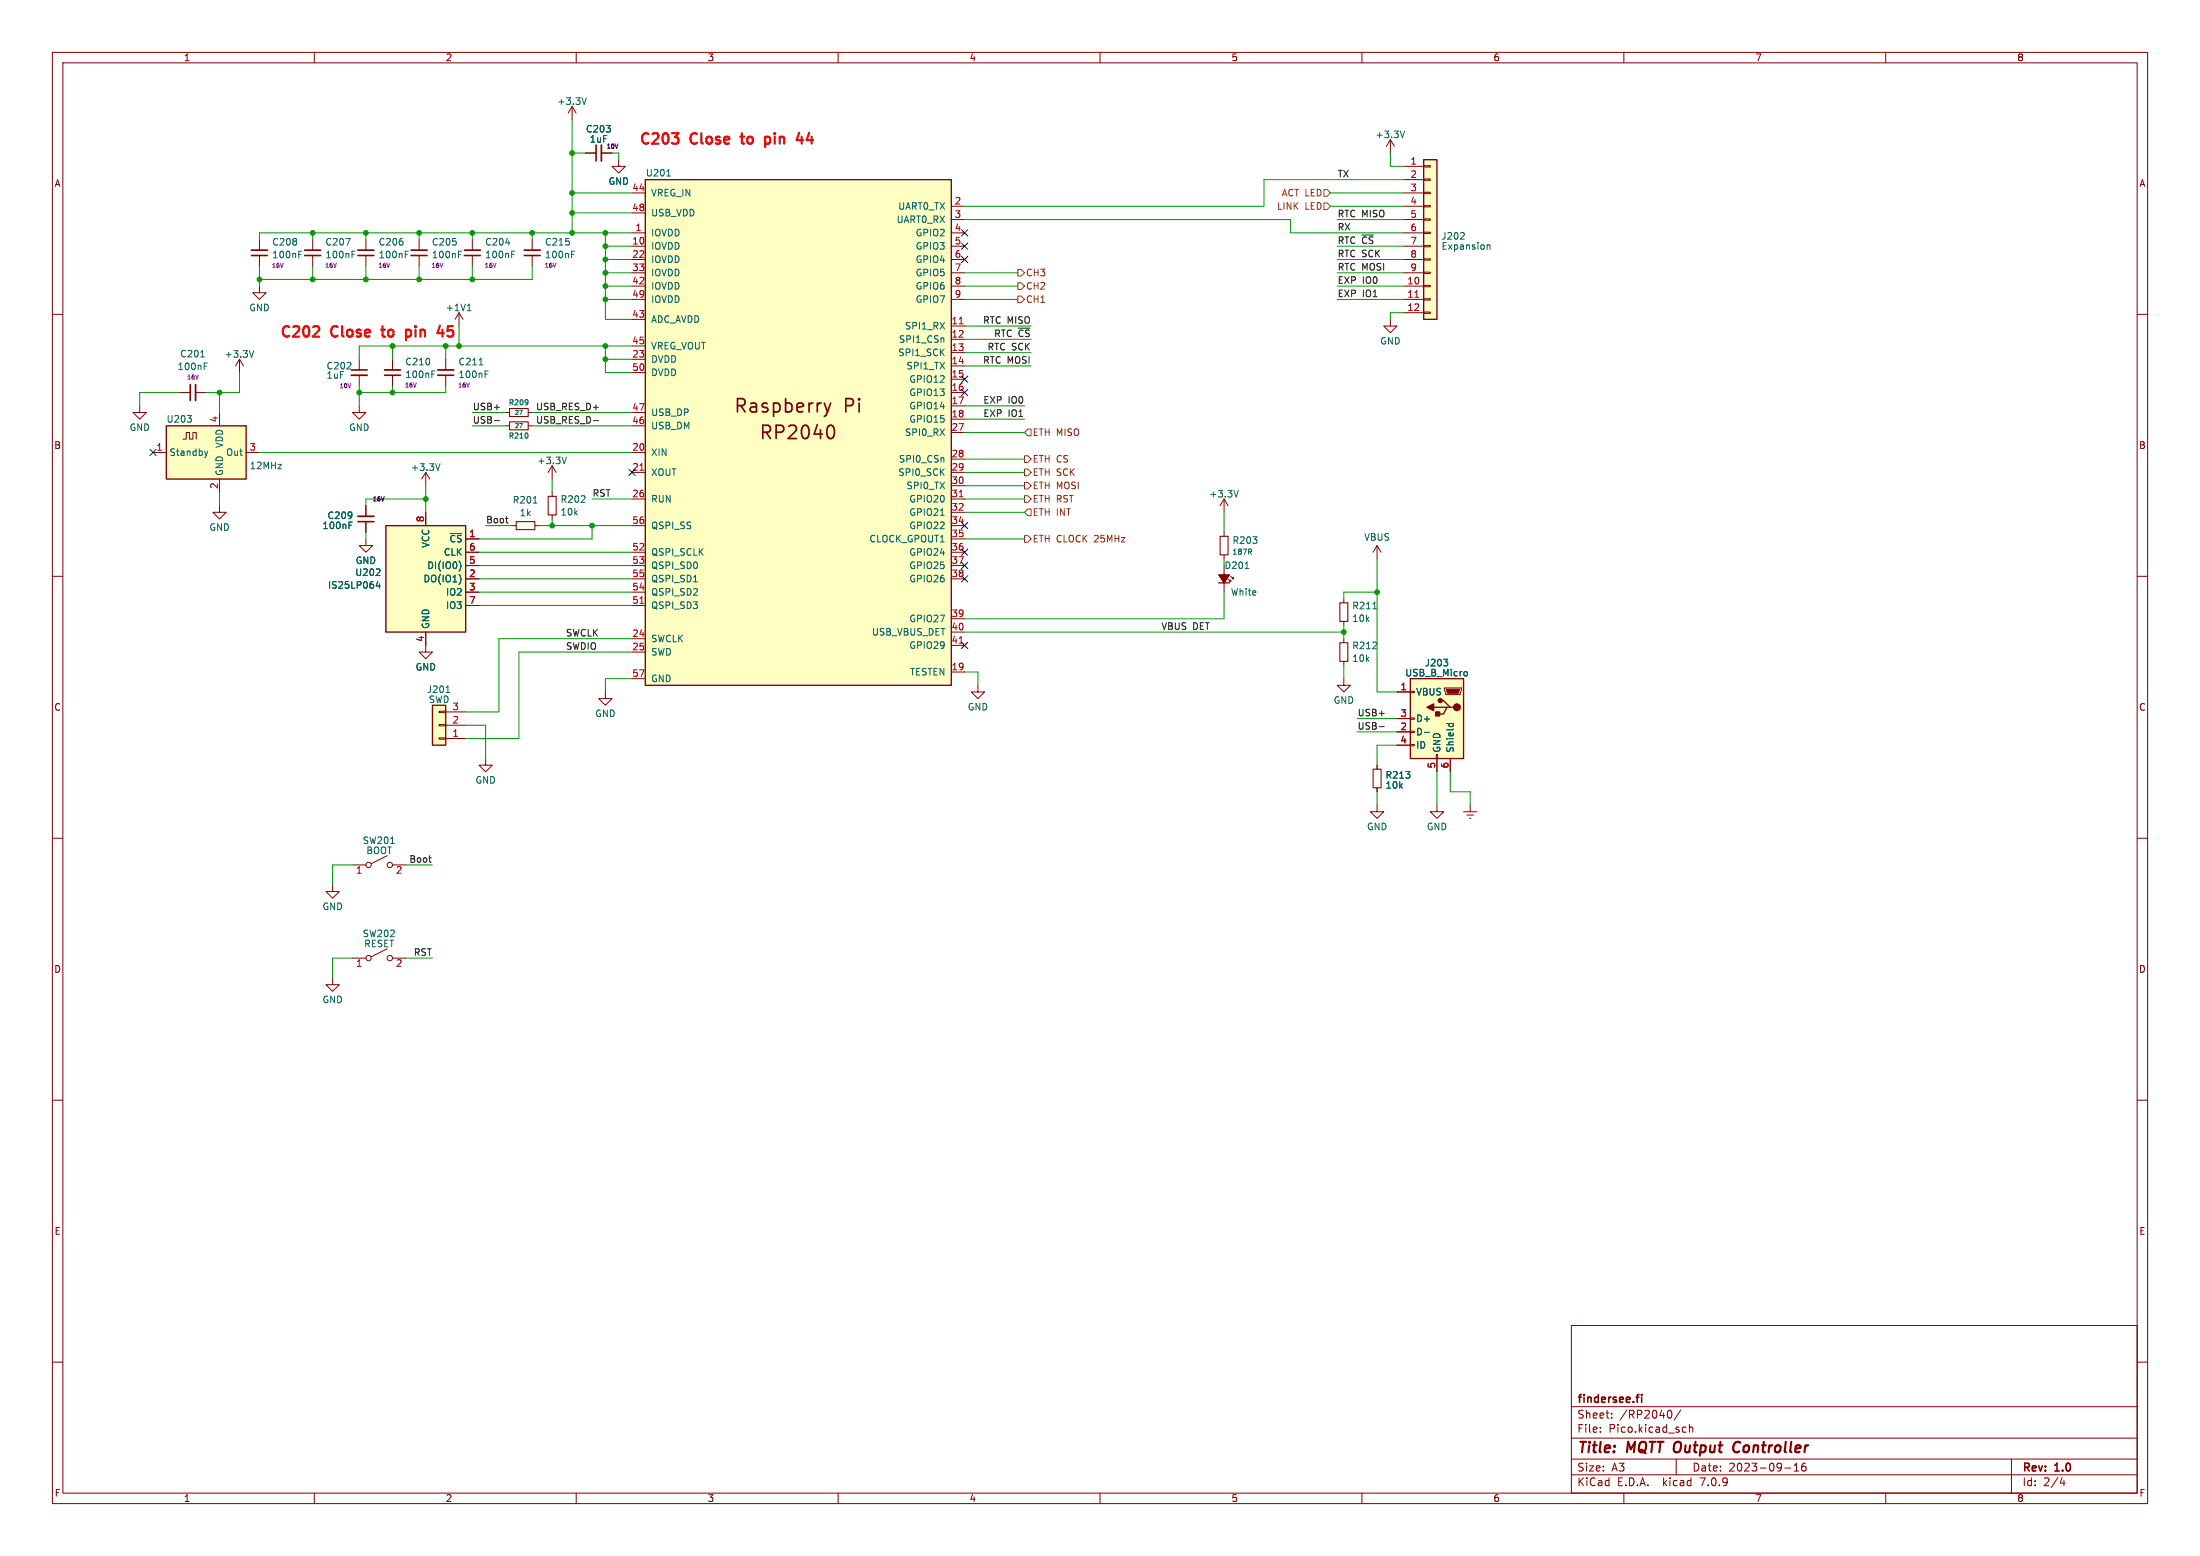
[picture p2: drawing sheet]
<svg xmlns="http://www.w3.org/2000/svg" width="420mm" height="297mm" viewBox="0 0 420 297" stroke-linecap="round" stroke-linejoin="round" font-family="sans-serif">
<g fill="none" stroke="#840000" stroke-width=".19">
<path d="M10 10h400v277h-400zM12 12h396v273h-396zM60 10v2M110 10v2M160 10v2M210 10v2M260 10v2M310 10v2M360 10v2M109.2 20.3l-.7 1.3M109.2 20.3v2.6M109.2 20.3l.8 1.3"/>
<path d="M111.8 29.2h2M114.8 29.2h2M118.1 30.5v1.3h1.3l-1.3 1.2-1.3-1.2h1.3M120.6 36.8h2.6M181.6 39.4h2.5M265.4 26.7l-.7 1.2M265.4 26.7v2.5M265.4 26.7l.8 1.2M268 39.4h3.8M268 36.8h3.8M268 31.8h3.8M268 34.3h3.8"/>
<path d="M271.8 39.2h1.2v.3h-1.2zM271.8 36.7h1.2v.3h-1.2zM271.8 34.2h1.2v.2h-1.2zM271.8 31.6h1.2v.3h-1.2zM10 60h2M49.5 54.6v1.3h1.3l-1.3 1.3-1.2-1.3h1.2M49.5 45.7v2.1M49.5 48.8v2M59.7 45.7v2.1M59.7 48.8v2M69.8 45.7v2.1M69.8 48.8v2"/>
<path d="M80 45.7v2.1M80 48.8v2M87.6 59.7l-.7 1.3M87.6 59.7v2.5M87.6 59.7l.8 1.3M90.2 45.7v2.1M90.2 48.8v2M101.6 45.7v2.1M101.6 48.8v2M120.6 44.5h2.6M120.6 47h2.6M120.6 49.5h2.6"/>
<path d="M120.6 52.1h2.6M120.6 54.6h2.6M120.6 40.6h2.6M120.6 57.2h2.6M181.6 44.5h2.5M181.6 47h2.5M181.6 49.5h2.5M181.6 41.9h2.5M181.6 52.1h2.5M181.6 54.6h2.5M181.6 57.2h2.5M268 44.5h3.8"/>
<path d="M268 47h3.8M268 49.5h3.8M268 41.9h3.8M268 52.1h3.8M268 54.6h3.8M268 57.2h3.8M268 59.7h3.8M271.8 59.6h1.2v.2h-1.2zM271.8 57h1.2v.3h-1.2zM271.8 54.5h1.2v.2h-1.2zM271.8 51.9h1.2v.3h-1.2zM271.8 49.4h1.2v.3h-1.2z"/>
<path d="M271.8 46.9h1.2v.2h-1.2zM271.8 44.3h1.2v.3h-1.2zM271.8 41.8h1.2v.2h-1.2zM408 60h2M26.7 77.5v1.2h1.2l-1.2 1.3-1.3-1.3h1.3M34.3 74.9h2M37.3 74.9h2.1M41.9 78.7v2.6M45.7 68.6l-.7 1.3M45.7 68.6v2.5M45.7 68.6l.8 1.3M68.6 77.5v1.2h1.2l-1.2 1.3-1.3-1.3h1.3"/>
<path d="M68.6 68.6v2M68.6 71.6v2.1M74.9 68.6v2M74.9 71.6v2.1M85.1 68.6v2M85.1 71.6v2.1M96.5 78.7h.8M100.8 78.7h.8M120.6 68.6h2.6M120.6 61h2.6M120.6 66h2.6M120.6 78.7h2.6"/>
<path d="M120.6 71.1h2.6M181.6 62.2h2.5M181.6 64.8h2.5M181.6 67.3h2.5M181.6 69.9h2.5M181.6 72.4h2.5M181.6 74.9h2.5M181.6 77.5h2.5M265.4 61v1.2h1.3l-1.3 1.3-1.2-1.3h1.2M29.2 86.4h2.5M34.9 83.8h.7v-1.2h.6v1.2h.6v-1.2h.7v1.2M41.9 96.5v1.3h1.3l-1.3 1.3-1.3-1.3h1.3"/>
<path d="M41.9 91.4v2.6M47 86.4h2.5M69.8 96.5v2.1M69.8 99.6v2M81.3 90.2v2.5M81.3 97.8v2.5M81.3 90.2l-.8 1.2M81.3 90.2l.7 1.2M96.5 81.3h.8M100.8 81.3h.8M105.4 88.9v2.5M105.4 94v.7"/>
<path d="M105.4 98.3v.8M105.4 88.9l-.8 1.3M105.4 88.9l.8 1.3M120.6 86.4h2.6M120.6 90.2h2.6M120.6 95.3h2.6M120.6 81.3h2.6M181.6 80h2.5M181.6 90.2h2.5M181.6 95.3h2.5M181.6 82.6h2.5M181.6 87.6h2.5"/>
<path d="M181.6 92.7h2.5M181.6 97.8h2.5M233.7 95.3v2.5M233.7 95.3l-.8 1.2M233.7 95.3l.7 1.2M10 110h2M69.8 102.9v1.2h1.3l-1.3 1.3-1.2-1.3h1.2M88.9 102.9h2.5M88.9 105.4h2.5M88.9 108h2.5M88.9 110.5h2.5M88.9 115.6h2.5"/>
<path d="M88.9 113h2.5M97.8 100.3h.8M102.1 100.3h.8M120.6 100.3h2.6M120.6 105.4h2.6M120.6 108h2.6M120.6 110.5h2.6M120.6 115.6h2.6M120.6 113h2.6M181.6 100.3h2.5M181.6 102.9h2.5M181.6 105.4h2.5"/>
<path d="M181.6 108h2.5M181.6 110.5h2.5M181.6 118.1h2.5M233.7 101.6v.8M233.7 105.9v.8M233.7 108v5M234.4 110.5l.5 .5v-.3v.3h-.2M234.9 110l.6 .5v-.3v.3h-.3M256.5 114.3v.8M256.5 118.6v.8M262.9 104.1l-.8 1.3M262.9 104.1v2.6"/>
<path d="M262.9 104.1l.8 1.3M408 110h2M81.3 120.7v3.8h1.2l-1.2 1.2-1.3-1.2h1.3M83.8 135.8h1.3v.2h-1.3zM83.8 138.3h1.3v.3h-1.3zM85.1 138.4h3.8M85.1 135.9h3.8M115.6 132.1v1.3h1.2l-1.2 1.2-1.3-1.2h1.3M120.6 121.9h2.6M120.6 124.5h2.6M120.6 129.5h2.6M181.6 128.3h2.5"/>
<path d="M181.6 120.7h2.5M181.6 123.2h2.5M186.7 130.8v1.3h1.3l-1.3 1.3-1.3-1.3h1.3M256.5 129.5v1.3h1.3l-1.3 1.3-1.2-1.3h1.2M256.5 121.9v.8M256.5 126.2v.8M266.7 132.1h2.5M266.7 139.7h2.5M266.7 137.2h2.5M269.2 139.6h.8v.2h-.8zM269.2 137h.8v.3h-.8zM269.2 132h.8v.2h-.8z"/>
<path d="M275.7 131.3h3.3v.3l-.2 1h-2.8zM10 160h2M83.8 140.8h1.3v.3h-1.3zM85.1 141h3.8M92.7 144.8v1.3h1.3l-1.3 1.2-1.3-1.2h1.3M262.9 153.7v1.2h1.3l-1.3 1.3-1.3-1.3h1.3M262.9 146.1v.7M262.9 150.4v.7M266.7 142.2h2.5M269.2 142.1h.8v.3h-.8zM274.2 144h.2v.8h-.2zM274.3 153.7v1.2h1.3l-1.3 1.3-1.3-1.3h1.3"/>
<path d="M274.3 144.8v2.5M276.9 144.8v2.5M279.4 154.9h2.5M280 155.6h1.3M280.5 156.2h.3M280.7 153.7v1.2M408 160h2M63.5 168.9v1.3h1.3l-1.3 1.3-1.3-1.3h1.3M67.3 165.1h2.5M73.9 163.3l-3 1.5M74.9 165.1h2.6M63.5 186.7v1.3h1.3l-1.3 1.2-1.3-1.2h1.3"/>
<path d="M67.3 182.9h2.5M73.9 181.1l-3 1.5M74.9 182.9h2.6M10 210h2M408 210h2M10 260h2M300 253h108v32h-108zM408 260h2M300 278.5h108M300 274.5h108M300 268.5h108M305.5 273.2v.2"/>
<path d="M305.5 272.5v.1M307.7 270.5v.2M307.7 269.8v.1M318.7 269.2a.8 .8 0 0 1 .5 .7 .8 .8 0 0 1-.5 .8M320 278.5v3M320.9 269.1l-1.3 1.9M321.4 272.4l.5 .1M321.9 273.3l-.5 .1M322.5 272.5l.2-.1 .4 .1 .1 .9M322.5 271.9v1.5M342.5 279.7l.4-.4v1.5M344.7 279.3a.59 .59 0 0 0-.8 .6v.6l.2 .2 .4 .1 .2-.2 .1-.5-.1-.2h-.5l-.3 .2"/>
<path d="M384 278.5v6.5M60 285v2M110 285v2M160 285v2M210 285v2M260 285v2M300 281.5h108M310 285v2M340.7 280.2h1.2M342.5 280.8h.9M360 285v2M393.7 282l-.4 1.1h.9"/>
<path d="M394 282.6v1"/>
<circle cx="70.4" cy="165.1" r=".51"/>
<circle cx="74.4" cy="165.1" r=".51"/>
<circle cx="70.4" cy="182.9" r=".51"/>
<circle cx="74.4" cy="182.9" r=".51"/>
</g>
<path d="M331.9 275.2a1.07 1.07 0 0 0-1 .8 1.07 1.07 0 0 0 .5 1.2l.5-.1" fill="none" stroke="#840000" stroke-width=".4"/>
<g fill="none" stroke="#840000" stroke-width=".3">
<path d="M113.8 27.7v3M48 48.8h3.1M58.2 48.8h3M68.3 48.8h3.1M78.5 48.8h3M88.6 48.8h3.1M100.1 48.8h3M36.3 73.4v3.1M67.1 70.6h3M73.4 71.6h3.1M83.6 71.6h3M68.3 99.6h3.1"/>
<path d="M312.3 266.7h.6M312.9 266.2l-.3 .1M313.4 266.2v.1M313.4 266.7v1"/>
</g>
<path d="M123.2 34.3h58.4v96.5h-58.4zM271.8 30.5h2.5v30.5h-2.5zM31.7 81.3h15.3v10.1h-15.3zM73.7 100.3h15.2v20.4h-15.2zM232.7 111.3h2M82.5 134.6h2.6v7.6h-2.6zM269.2 129.5h10.2v15.3h-10.2zM273.7 135h2.5M275 133.7h.6l1.3 1.3h.6M276.9 135h-.7l-.6 1.3h-1.3" fill="none" stroke="#840000" stroke-width=".25"/>
<g fill="#840000" stroke="#840000" stroke-width=".25">
<path d="M232.7 109.7h2l-1 1.6z"/>
<path d="M272.4 135l1.3-.6v1.2z"/>
<path d="M274.1 135.9h.7v.8h-.7z"/>
<circle cx="278.1" cy="135" r=".63"/>
<circle cx="275" cy="133.7" r=".38"/>
</g>
<g fill="none" stroke="#006464" stroke-width=".19">
<path d="M111.9 18.7l-.4 1.2M127.3 33.6h.7M268.2 25l-.5 1.3M57 48.5h.5M57 47.9h.6M66 45.5h.8l-.5 1.3M67.2 48.5h.4M67.2 47.9h.6M77.4 48.5h.4M77.4 47.9h.6M87.5 48.5h.4M87.5 47.9h.6"/>
<path d="M89.2 59.3h.7M89.3 58.3l.3-.3v1.3M96.5 46.4h.8M97.7 48.5h.4M97.7 47.9h.6M109.1 48.5h.4M109.1 47.9h.6M279.4 44.4l.1 .2v.3l-.7 .8h.7M283.9 46.7v.9M283.9 46.9l.2-.2 .3 .1v.8M35.7 79.3h.8l-.4 .5M36.5 79.9v.6"/>
<path d="M38.3 68.1h.7M39 69.9h.4M39 69.3h.6M48.4 66.9l-.4 1.3M82.4 71.4h.5M82.4 70.8h.6M91.5 69.6h.7M92.6 71.4h.4M92.6 70.8h.6M100.8 76.4v.7M100.8 76.7v.1M39.1 86.1l.3 .8"/>
<path d="M39.4 86.9l-.1 .3M39.7 86.1l-.3 .8M66.6 99.6h.6M84 88.5l-.4 1.3M100.8 82.8v.6M101.8 96h.7M108.1 87.2l-.4 1.3M179.5 98.4h.8M236.4 93.6l-.4 1.3M66.6 100.2h.5M71.8 109.9h.7M72.1 111l-.3 .9h.8"/>
<path d="M72.4 111.4v.9M72.5 108.7v.4M87.7 107.1a1.49 1.49 0 0 1 0 1.9M87.9 110.2v.8M132.4 111.1h.7M237.7 108.5h.7M238.6 105.3l.3 .5M238.9 104.9v.3M262.1 116.2h.7M85.2 132.2h.7M271.9 139.8h1M275.6 125.8h.8l-.4 .5"/>
<path d="M276.2 138.1h1.2M276.3 126.4l.1 .2-.1 .4M276.7 138.1l-.1 .4M277.4 138.1v.4M279.7 128.2h.3l.1 .2v.5l-.4 .1M74.6 161h.7"/>
</g>
<g fill="#ffffc2" stroke="#ffffc2" stroke-width=".19">
<path d="M269.2 129.5h10.2v15.3h-10.2z"/>
<path d="M123.2 34.3h58.4v96.5h-58.4z"/>
<path d="M73.7 100.3h15.2v20.4h-15.2z"/>
<path d="M82.5 134.6h2.6v7.6h-2.6z"/>
<path d="M271.8 30.5h2.5v30.5h-2.5z"/>
<path d="M31.7 81.3h15.3v10.1h-15.3z"/>
</g>
<path d="M276.1 131.6h2.5l-.2 .7h-2z" fill="#840000" stroke="#840000" stroke-width=".19"/>
<path d="M114.8 27.7v3M48 47.8h3.1M58.2 47.8h3M68.3 47.8h3.1M78.5 47.8h3M88.6 47.8h3.1M100.1 47.8h3M37.3 73.4v3.1M67.1 71.6h3M73.4 70.6h3.1M83.6 70.6h3M68.3 98.6h3.1" fill="none" stroke="#840000" stroke-width=".33"/>
<path d="M97.3 78h3.5v1.5h-3.5zM97.3 80.5h3.5v1.5h-3.5zM98.6 99.6h3.5v1.5h-3.5zM104.6 94.7h1.6v3.6h-1.6zM232.9 102.4h1.5v3.5h-1.5zM255.8 115.1h1.5v3.5h-1.5zM255.8 122.7h1.5v3.5h-1.5zM262.1 146.8h1.6v3.6h-1.6z" fill="none" stroke="#840000" stroke-width=".2"/>
<path d="M157.4 76.9l.6 1.7M158 78.6l-.3 .6-.3 .3M158.6 76.9l-.6 1.7M158.4 81.2a.65 .65 0 0 1 .8 .5 1.49 1.49 0 0 1-.5 2h-.3" fill="none" stroke="#840000" stroke-width=".32"/>
<path d="M270.1 56.7h.7M183.1 61.8h.7M122.2 89.8h.7M183.1 94.8h.7M122.2 115.2h.7M183.1 122.8h.7" fill="none" stroke="#a90000" stroke-width=".19"/>
<path d="M252.7 38.7h.7l.6 .7-.6 .6h-.7zM252.7 36.2h.7l.6 .6-.6 .7h-.7zM194.3 56.5h.6l.7 .7-.7 .6h-.6zM194.3 54h.6l.7 .6-.7 .6h-.6zM194.3 51.4h.6l.7 .7-.7 .6h-.6zM195.6 92.1h.6l.6 .6-.6 .6h-.6zM195.6 97.8l.6-.6h.6v1.2h-.6zM195.6 94.6h.6l.6 .7-.6 .6h-.6zM195.6 87h.6l.6 .6-.6 .7h-.6zM195.6 89.5h.6l.6 .7-.6 .6h-.6zM195.6 82.6l.6-.7h.6v1.3h-.6zM195.6 102.2h.6l.6 .7-.6 .6h-.6z" fill="none" stroke="#725600" stroke-width=".19"/>
<path d="M94.4 80.3h1M96.5 99h.5M96.9 99.8h.1M113.3 80.3h.9M263.3 138.7h1M81.8 163.7h.5M82.2 164.6h.1" fill="none" stroke="#0f0f0f" stroke-width=".19"/>
<g fill="none" stroke="#f00" stroke-width=".4">
<path d="M128.3 25.4h1.2l-.7 .8M129.4 26.4v.8M141.3 26.1h.8M146.1 26.2l.6-.1 .3 .4M146.1 26.1v2M147 27l-.3 .4-.6-.1M152.1 26.8h1.2M153 26.1v1.3M59.7 64.3h1.2M60.8 62.4v.7M72.7 62.9h.8M77.5 63l.6-.1 .4 .4"/>
<path d="M77.5 62.9v2M78.5 63.9l-.4 .4-.6-.1M83.5 63.6h1.2M84.5 62.9v1.4"/>
</g>
<g fill="none" stroke="#009600" stroke-width=".19">
<path d="M109.2 22.9v21.6M109.2 29.2h2.6M109.2 36.8h11.4M116.8 29.2h1.3v1.3M254 36.8h14M254 39.4h14M265.4 29.2v2.6h2.6M268 34.3h-26.7v5.1h-57.2M49.5 50.8v3.8M59.7 44.5v1.2M59.7 50.8v2.5M69.8 44.5v1.2"/>
<path d="M69.8 50.8v2.5M80 44.5v1.2M80 50.8v2.5M90.2 44.5v1.2M90.2 50.8v2.5M101.6 50.8v2.5h-52.1M101.6 44.5v1.2M109.2 40.6h11.4M115.6 44.5v16.5h5M115.6 57.2h5M115.6 54.6h5M115.6 52.1h5"/>
<path d="M115.6 47h5M115.6 49.5h5M120.6 44.5h-71.1v1.2M184.1 57.2h10.2M184.1 54.6h10.2M184.1 41.9h62.3v2.6h21.6M184.1 52.1h10.2M255.3 57.2h12.7M255.3 54.6h12.7M255.3 52.1h12.7M255.3 41.9h12.7M255.3 47h12.7"/>
<path d="M255.3 49.5h12.7M268 59.7h-2.6v1.3M34.3 74.9h-7.6v2.6M41.9 74.9v3.8M45.7 71.1v3.8h-6.3M68.6 73.7v3.8M74.9 66v2.6M74.9 73.7v1.2M85.1 73.7v1.2h-16.5M85.1 66v2.6M87.6 62.2v3.8M90.2 78.7h6.3"/>
<path d="M101.6 78.7h19M115.6 66v5.1h5M115.6 68.6h5M120.6 66h-52v2.6M184.1 64.8h12.7M184.1 62.2h12.7M184.1 77.5h11.5M184.1 69.9h12.7M184.1 67.3h12.7M41.9 94v2.5M49.5 86.4h71.1M81.3 95.3h-11.5v1.2"/>
<path d="M81.3 92.7v5.1M90.2 81.3h6.3M101.6 81.3h19M105.4 91.4v2.6M105.4 99.1v1.2M113 95.3h7.6M184.1 95.3h11.5M184.1 97.8h11.5M184.1 80h11.5M184.1 87.6h11.5M184.1 92.7h11.5M184.1 82.6h11.5"/>
<path d="M184.1 90.2h11.5M233.7 97.8v3.8M69.8 101.6v1.3M91.4 113h29.2M91.4 115.6h29.2M91.4 105.4h29.2M91.4 110.5h29.2M91.4 108h29.2M92.7 100.3h5.1M102.9 100.3h17.7M113 100.3v2.6h-21.6M184.1 102.9h11.5"/>
<path d="M233.7 106.7v1.3M233.7 113v5.1h-49.6M256.5 119.4v2.5M262.9 113h-6.4v1.3M262.9 106.7v25.4h3.8M88.9 138.4h3.8v6.4M120.6 129.5h-5v2.6M120.6 124.5h-21.5v16.5h-10.2M120.6 121.9h-25.4v14h-6.3M184.1 128.3h2.6v2.5M184.1 120.7h72.4M256.5 127v2.5"/>
<path d="M259.1 139.7h7.6M259.1 137.2h7.6M262.9 151.1v2.6M266.7 142.2h-3.8v3.9M274.3 147.3v6.4M276.9 147.3v3.8h3.8v2.6M67.3 165.1h-3.8v3.8M77.5 165.1h5M67.3 182.9h-3.8v3.8M77.5 182.9h5"/>
</g>
<g fill="none" stroke="#000084" stroke-width=".19">
<path d="M183.5 46.4l1.3 1.2M183.5 43.8l1.3 1.3M183.5 48.9l1.3 1.2M184.8 46.4l-1.3 1.2M184.8 43.8l-1.3 1.3M184.8 48.9l-1.3 1.2M183.5 71.8l1.3 1.2M183.5 74.3l1.3 1.2M184.8 71.8l-1.3 1.2M184.8 74.3l-1.3 1.2M28.6 85.8l1.2 1.2M29.8 85.8l-1.2 1.2"/>
<path d="M120 89.6l1.3 1.2M121.3 89.6l-1.3 1.2M183.5 99.7l1.3 1.2M184.8 99.7l-1.3 1.2M183.5 104.8l1.3 1.2M183.5 107.3l1.3 1.3M183.5 109.9l1.3 1.2M184.8 104.8l-1.3 1.2M184.8 107.3l-1.3 1.3M184.8 109.9l-1.3 1.2M183.5 122.6l1.3 1.2M184.8 122.6l-1.3 1.2"/>
</g>
<g fill="#009600" stroke="#009600" stroke-width=".19">
<circle cx="74.9" cy="74.9" r=".46"/>
<circle cx="74.9" cy="66" r=".46"/>
<circle cx="69.8" cy="53.3" r=".46"/>
<circle cx="80" cy="44.5" r=".46"/>
<circle cx="90.2" cy="44.5" r=".46"/>
<circle cx="69.8" cy="44.5" r=".46"/>
<circle cx="115.6" cy="66" r=".46"/>
<circle cx="115.6" cy="68.6" r=".46"/>
<circle cx="115.6" cy="54.6" r=".46"/>
<circle cx="115.6" cy="57.2" r=".46"/>
<circle cx="105.4" cy="100.3" r=".46"/>
<circle cx="49.5" cy="53.3" r=".46"/>
<circle cx="68.6" cy="74.9" r=".46"/>
<circle cx="59.7" cy="53.3" r=".46"/>
<circle cx="59.7" cy="44.5" r=".46"/>
<circle cx="41.9" cy="74.9" r=".46"/>
<circle cx="90.2" cy="53.3" r=".46"/>
<circle cx="87.6" cy="66" r=".46"/>
<circle cx="80" cy="53.3" r=".46"/>
<circle cx="85.1" cy="66" r=".46"/>
<circle cx="81.3" cy="95.3" r=".46"/>
<circle cx="101.6" cy="44.5" r=".46"/>
<circle cx="109.2" cy="44.5" r=".46"/>
<circle cx="109.2" cy="40.6" r=".46"/>
<circle cx="115.6" cy="47" r=".46"/>
<circle cx="115.6" cy="44.5" r=".46"/>
<circle cx="115.6" cy="52.1" r=".46"/>
<circle cx="115.6" cy="49.5" r=".46"/>
<circle cx="109.2" cy="36.8" r=".46"/>
<circle cx="109.2" cy="29.2" r=".46"/>
<circle cx="113" cy="100.3" r=".46"/>
<circle cx="256.5" cy="120.7" r=".46"/>
<circle cx="262.9" cy="113" r=".46"/>
</g>
<g font-size="3.5" fill="#840000">
<text x="140" y="79.2">Raspberry</text>
<text x="161.1" y="79.2">Pi</text>
<text x="144.8" y="84.3">RP2040</text>
</g>
<g font-size="2.8" fill="#f00">
<text x="121.9" y="27.7">C203</text>
<text x="132" y="27.7">Close</text>
<text x="142.5" y="27.7">to</text>
<text x="147.7" y="27.7">pin</text>
<text x="154.6" y="27.7">44</text>
<text x="53.3" y="64.5">C202</text>
<text x="63.4" y="64.5">Close</text>
<text x="73.9" y="64.5">to</text>
<text x="79.2" y="64.5">pin</text>
<text x="86.1" y="64.5">45</text>
</g>
<g font-size="2.8" fill="#840000">
<text x="301" y="277.9">Title:</text>
<text x="310.6" y="277.9">MQTT Output</text>
<text x="332.5" y="277.9">Controller</text>
</g>
<g font-size="2.1" fill="#840000">
<text x="301" y="268.2">findersee.fi</text>
<text x="301" y="273.7">File:</text>
<text x="301" y="271">Sheet:</text>
<text x="307.1" y="273.7">Pico.kicad_sch</text>
<text x="309.2" y="271">/RP2040/</text>
<text x="301" y="281.1">Size:</text>
<text x="307.6" y="281.1">A3</text>
<text x="323" y="281.1">Date:</text>
<text x="330" y="281.1">2023-09-16</text>
<text x="386" y="281.3">Rev:</text>
<text x="392.4" y="281.3">1.0</text>
<text x="301" y="283.9">KiCad</text>
<text x="308.7" y="283.9">E.D.A.</text>
<text x="317.6" y="283.9">kicad</text>
<text x="324.8" y="283.9">7.0.9</text>
<text x="386" y="283.9">Id:</text>
<text x="390.1" y="283.9">2/4</text>
</g>
<g font-size="1.8" fill="#840000">
<text x="35" y="11.9">1</text>
<text x="85" y="11.9">2</text>
<text x="135" y="11.9">3</text>
<text x="185" y="11.9">4</text>
<text x="235" y="11.9">5</text>
<text x="285" y="11.9">6</text>
<text x="335" y="11.9">7</text>
<text x="385" y="11.9">8</text>
<text x="10.3" y="35.9">A</text>
<text x="408.3" y="35.9">A</text>
<text x="10.3" y="85.9">B</text>
<text x="408.2" y="85.9">B</text>
<text x="10.3" y="135.9">C</text>
<text x="408.2" y="135.9">C</text>
<text x="10.3" y="185.9">D</text>
<text x="408.2" y="185.9">D</text>
<text x="10.3" y="235.9">E</text>
<text x="408.3" y="235.9">E</text>
<text x="10.3" y="285.9">F</text>
<text x="35" y="286.9">1</text>
<text x="85" y="286.9">2</text>
<text x="135" y="286.9">3</text>
<text x="185" y="286.9">4</text>
<text x="235" y="286.9">5</text>
<text x="285" y="286.9">6</text>
<text x="335" y="286.9">7</text>
<text x="385" y="286.9">8</text>
<text x="408.3" y="285.9">F</text>
</g>
<g font-size="1.8" fill="#006464">
<text x="106.3" y="20.2">+3.3V</text>
<text x="111.8" y="25.5">C203</text>
<text x="112.5" y="27.4">1uF</text>
<text x="262.5" y="26.6">+3.3V</text>
<text x="116.1" y="35.5">GND</text>
<text x="123.2" y="33.9">U201</text>
<text x="124.2" y="37.7">VREG_IN</text>
<text x="124.2" y="41.5">USB_VDD</text>
<text x="171.4" y="40.2">UART0_TX</text>
<text x="51.9" y="47.1">C208</text>
<text x="62" y="47.1">C207</text>
<text x="72.2" y="47.1">C206</text>
<text x="82.3" y="47.1">C205</text>
<text x="92.5" y="47.1">C204</text>
<text x="103.9" y="47.1">C215</text>
<text x="124.2" y="45.3">IOVDD</text>
<text x="124.2" y="47.9">IOVDD</text>
<text x="171.1" y="42.8">UART0_RX</text>
<text x="174.7" y="45.3">GPIO2</text>
<text x="174.7" y="47.9">GPIO3</text>
<text x="275.1" y="45.9">J202</text>
<text x="275.1" y="47.9">Expansion</text>
<text x="51.9" y="49.5">100nF</text>
<text x="62" y="49.5">100nF</text>
<text x="72.2" y="49.5">100nF</text>
<text x="82.3" y="49.5">100nF</text>
<text x="92.5" y="49.5">100nF</text>
<text x="103.9" y="49.5">100nF</text>
<text x="124.2" y="50.4">IOVDD</text>
<text x="124.2" y="52.9">IOVDD</text>
<text x="174.7" y="50.4">GPIO4</text>
<text x="174.7" y="52.9">GPIO5</text>
<text x="47.5" y="59.6">GND</text>
<text x="85" y="59.6">+1V1</text>
<text x="124.2" y="55.5">IOVDD</text>
<text x="124.2" y="58">IOVDD</text>
<text x="174.7" y="55.5">GPIO6</text>
<text x="174.7" y="58">GPIO7</text>
<text x="124.2" y="61.8">ADC_AVDD</text>
<text x="171.5" y="65.6">SPI1_CSn</text>
<text x="172.6" y="63.1">SPI1_RX</text>
<text x="263.4" y="66">GND</text>
<text x="33.8" y="70.8">100nF</text>
<text x="34.3" y="68.4">C201</text>
<text x="42.8" y="68.5">+3.3V</text>
<text x="62.2" y="70.7">C202</text>
<text x="77.3" y="69.9">C210</text>
<text x="87.4" y="69.9">C211</text>
<text x="124.2" y="69.4">DVDD</text>
<text x="124.2" y="66.9">VREG_VOUT</text>
<text x="124.2" y="72">DVDD</text>
<text x="171.4" y="68.2">SPI1_SCK</text>
<text x="173" y="70.7">SPI1_TX</text>
<text x="62.2" y="72.5">1uF</text>
<text x="77.3" y="72.4">100nF</text>
<text x="87.4" y="72.4">100nF</text>
<text x="173.5" y="73.3">GPIO12</text>
<text x="173.5" y="75.8">GPIO13</text>
<text x="24.6" y="82.5">GND</text>
<text x="31.7" y="80.9">U203</text>
<text x="66.5" y="82.5">GND</text>
<text x="124.2" y="82.1">USB_DM</text>
<text x="124.2" y="79.6">USB_DP</text>
<text x="172.6" y="83.4">SPI0_RX</text>
<text x="173.5" y="78.3">GPIO14</text>
<text x="173.5" y="80.9">GPIO15</text>
<text x="32.3" y="87.2">Standby</text>
<text x="42.8" y="85.6" transform="rotate(-90 42.8 85.6)">VDD</text>
<text x="43.1" y="87.2">Out</text>
<text x="47.6" y="89.8">12MHz</text>
<text x="102.5" y="88.8">+3.3V</text>
<text x="124.2" y="87.2">XIN</text>
<text x="171.5" y="88.5">SPI0_CSn</text>
<text x="42.8" y="90.9" transform="rotate(-90 42.8 90.9)">GND</text>
<text x="78.3" y="90.1">+3.3V</text>
<text x="124.2" y="91">XOUT</text>
<text x="171.4" y="91">SPI0_SCK</text>
<text x="173" y="93.6">SPI0_TX</text>
<text x="230.7" y="95.2">+3.3V</text>
<text x="39.9" y="101.5">GND</text>
<text x="61.4" y="101.2">100nF</text>
<text x="62.4" y="99.3">C209</text>
<text x="97.8" y="96.3">R201</text>
<text x="99.1" y="98.7">1k</text>
<text x="106.9" y="96.2">R202</text>
<text x="106.9" y="98.6">10k</text>
<text x="124.2" y="96.1">RUN</text>
<text x="124.2" y="101.2">QSPI_SS</text>
<text x="173.5" y="96.1">GPIO20</text>
<text x="173.5" y="98.7">GPIO21</text>
<text x="173.5" y="101.2">GPIO22</text>
<text x="67.8" y="107.9">GND</text>
<text x="82.1" y="104.7" transform="rotate(-90 82.1 104.7)">VCC</text>
<text x="84.6" y="106.3">CLK</text>
<text x="85.7" y="103.7">~{CS}</text>
<text x="124.2" y="106.3">QSPI_SCLK</text>
<text x="165.9" y="103.7">CLOCK_GPOUT1</text>
<text x="173.5" y="106.3">GPIO24</text>
<text x="235.2" y="104">R203</text>
<text x="260.3" y="103.4">VBUS</text>
<text x="62.5" y="112.6">IS25LP064</text>
<text x="67.7" y="110.1">U202</text>
<text x="80.8" y="111.4">DO(IO1)</text>
<text x="81.5" y="108.8">DI(IO0)</text>
<text x="85" y="113.9">IO2</text>
<text x="124.2" y="108.8">QSPI_SD0</text>
<text x="124.2" y="113.9">QSPI_SD2</text>
<text x="124.2" y="111.4">QSPI_SD1</text>
<text x="173.5" y="108.8">GPIO25</text>
<text x="173.5" y="111.4">GPIO26</text>
<text x="233.7" y="108.8">D201</text>
<text x="234.9" y="113.9">White</text>
<text x="85" y="116.4">IO3</text>
<text x="124.2" y="116.4">QSPI_SD3</text>
<text x="173.5" y="119">GPIO27</text>
<text x="258" y="116.5">R211</text>
<text x="258" y="118.9">10k</text>
<text x="82.1" y="120.1" transform="rotate(-90 82.1 120.1)">GND</text>
<text x="124.2" y="122.8">SWCLK</text>
<text x="124.2" y="125.3">SWD</text>
<text x="166.4" y="121.5">USB_VBUS_DET</text>
<text x="173.5" y="124.1">GPIO29</text>
<text x="258" y="124.1">R212</text>
<text x="79.2" y="128.2">GND</text>
<text x="124.2" y="130.4">GND</text>
<text x="173.6" y="129.1">TESTEN</text>
<text x="258" y="126.5">10k</text>
<text x="268.2" y="129.3">USB_B_Micro</text>
<text x="271.9" y="127.4">J203</text>
<text x="81.4" y="132.5">J201</text>
<text x="81.8" y="134.4">SWD</text>
<text x="113.5" y="137.1">GND</text>
<text x="184.7" y="135.8">GND</text>
<text x="254.5" y="134.5">GND</text>
<text x="270.3" y="132.9">VBUS</text>
<text x="270.3" y="140.6">D-</text>
<text x="270.3" y="138">D+</text>
<text x="270.3" y="143.1">ID</text>
<text x="275.2" y="143.8" transform="rotate(-90 275.2 143.8)">GND</text>
<text x="277.7" y="143.8" transform="rotate(-90 277.7 143.8)">Shield</text>
<text x="90.7" y="149.8">GND</text>
<text x="264.4" y="148.8">R213</text>
<text x="264.4" y="150.7">10k</text>
<text x="69.1" y="161.3">SW201</text>
<text x="260.9" y="158.7">GND</text>
<text x="272.3" y="158.7">GND</text>
<text x="69.8" y="163.2">BOOT</text>
<text x="61.5" y="173.9">GND</text>
<text x="69.1" y="179.1">SW202</text>
<text x="69.4" y="181">RESET</text>
<text x="61.5" y="191.7">GND</text>
</g>
<g font-size="1.8" fill="#0f0f0f">
<text x="255.3" y="33.9">TX</text>
<text x="255.3" y="41.6">RTC MISO</text>
<text x="255.3" y="44.1">RX</text>
<text x="255.3" y="46.6">RTC ~{CS}</text>
<text x="255.3" y="51.7">RTC MOSI</text>
<text x="255.3" y="49.2">RTC SCK</text>
<text x="255.3" y="56.8">EXP</text>
<text x="255.3" y="54.3">EXP</text>
<text x="260.1" y="56.8">IO1</text>
<text x="260.1" y="54.3">IO0</text>
<text x="187.6" y="61.9">RTC MISO</text>
<text x="189.7" y="64.4">RTC ~{CS}</text>
<text x="187.6" y="69.5">RTC MOSI</text>
<text x="188.4" y="67">RTC SCK</text>
<text x="187.6" y="77.1">EXP</text>
<text x="192.4" y="77.1">IO0</text>
<text x="90.2" y="80.9">USB-</text>
<text x="90.2" y="78.4">USB+</text>
<text x="102.2" y="78.4">USB_RES_D+</text>
<text x="102.2" y="80.9">USB_RES_D-</text>
<text x="187.6" y="79.7">EXP</text>
<text x="192.4" y="79.7">IO1</text>
<text x="113" y="94.9">RST</text>
<text x="92.7" y="100">Boot</text>
<text x="107.9" y="124.1">SWDIO</text>
<text x="107.9" y="121.6">SWCLK</text>
<text x="221.6" y="120.3">VBUS</text>
<text x="227.7" y="120.3">DET</text>
<text x="259.1" y="136.8">USB+</text>
<text x="259.1" y="139.4">USB-</text>
<text x="78.1" y="164.8">Boot</text>
<text x="78.9" y="182.5">RST</text>
</g>
<g font-size="1.8" fill="#a90000">
<text x="269.2" y="31.5">1</text>
<text x="269.2" y="34">2</text>
<text x="120.6" y="36.6">44</text>
<text x="120.6" y="40.4">48</text>
<text x="182.2" y="39.1">2</text>
<text x="182.2" y="41.7">3</text>
<text x="269.2" y="36.6">3</text>
<text x="269.2" y="39.1">4</text>
<text x="269.2" y="41.7">5</text>
<text x="120.6" y="46.7">10</text>
<text x="121.2" y="44.2">1</text>
<text x="182.2" y="44.2">4</text>
<text x="182.2" y="46.7">5</text>
<text x="269.2" y="44.2">6</text>
<text x="269.2" y="46.7">7</text>
<text x="120.6" y="49.3">22</text>
<text x="120.6" y="51.8">33</text>
<text x="182.2" y="49.3">6</text>
<text x="182.2" y="51.8">7</text>
<text x="269.2" y="49.3">8</text>
<text x="269.2" y="51.8">9</text>
<text x="120.6" y="54.4">42</text>
<text x="120.6" y="56.9">49</text>
<text x="182.2" y="54.4">8</text>
<text x="182.2" y="56.9">9</text>
<text x="268.6" y="54.4">10</text>
<text x="268.6" y="56.9">11</text>
<text x="268.6" y="59.4">12</text>
<text x="120.6" y="60.7">43</text>
<text x="120.6" y="65.8">45</text>
<text x="181.6" y="62">11</text>
<text x="181.6" y="64.5">12</text>
<text x="120.6" y="68.3">23</text>
<text x="120.6" y="70.9">50</text>
<text x="181.6" y="67.1">13</text>
<text x="181.6" y="69.6">14</text>
<text x="181.6" y="72.1">15</text>
<text x="181.6" y="74.7">16</text>
<text x="181.6" y="77.2">17</text>
<text x="41.7" y="80.7" transform="rotate(-90 41.7 80.7)">4</text>
<text x="120.6" y="81">46</text>
<text x="120.6" y="78.5">47</text>
<text x="181.6" y="79.8">18</text>
<text x="181.6" y="82.3">27</text>
<text x="29.8" y="86.1">1</text>
<text x="47.6" y="86.1">3</text>
<text x="120.6" y="86.1">20</text>
<text x="120.6" y="89.9">21</text>
<text x="181.6" y="87.4">28</text>
<text x="181.6" y="89.9">29</text>
<text x="41.7" y="93.4" transform="rotate(-90 41.7 93.4)">2</text>
<text x="120.6" y="95">26</text>
<text x="181.6" y="92.5">30</text>
<text x="181.6" y="95">31</text>
<text x="81" y="99.8" transform="rotate(-90 81 99.8)">8</text>
<text x="120.6" y="100.1">56</text>
<text x="181.6" y="97.5">32</text>
<text x="181.6" y="100.1">34</text>
<text x="89.5" y="102.6">1</text>
<text x="89.5" y="107.7">5</text>
<text x="89.5" y="105.2">6</text>
<text x="120.6" y="105.2">52</text>
<text x="120.6" y="107.7">53</text>
<text x="181.6" y="102.6">35</text>
<text x="181.6" y="105.2">36</text>
<text x="181.6" y="107.7">37</text>
<text x="89.5" y="110.2">2</text>
<text x="89.5" y="112.8">3</text>
<text x="120.6" y="112.8">54</text>
<text x="120.6" y="110.2">55</text>
<text x="181.6" y="110.2">38</text>
<text x="89.5" y="115.3">7</text>
<text x="120.6" y="115.3">51</text>
<text x="181.6" y="117.9">39</text>
<text x="81" y="122.6" transform="rotate(-90 81 122.6)">4</text>
<text x="120.6" y="121.7">24</text>
<text x="120.6" y="124.2">25</text>
<text x="181.6" y="120.4">40</text>
<text x="181.6" y="122.9">41</text>
<text x="120.6" y="129.3">57</text>
<text x="181.6" y="128">19</text>
<text x="267.3" y="131.8">1</text>
<text x="86.3" y="135.6">3</text>
<text x="267.3" y="136.9">3</text>
<text x="86.3" y="140.7">1</text>
<text x="86.3" y="138.2">2</text>
<text x="267.3" y="139.4">2</text>
<text x="267.3" y="142">4</text>
<text x="274.1" y="146.8" transform="rotate(-90 274.1 146.8)">5</text>
<text x="276.6" y="146.8" transform="rotate(-90 276.6 146.8)">6</text>
<text x="67.9" y="167.1">1</text>
<text x="75.5" y="167.1">2</text>
<text x="67.9" y="184.9">1</text>
<text x="75.5" y="184.9">2</text>
</g>
<g font-size="1.8" fill="#725600">
<text x="243.7" y="40.2">LINK</text>
<text x="244.6" y="37.7">ACT LED</text>
<text x="249.1" y="40.2">LED</text>
<text x="195.8" y="52.9">CH3</text>
<text x="195.8" y="58">CH1</text>
<text x="195.8" y="55.5">CH2</text>
<text x="197" y="83.4">ETH MISO</text>
<text x="197" y="88.5">ETH CS</text>
<text x="197" y="93.6">ETH MOSI</text>
<text x="197" y="91">ETH SCK</text>
<text x="197" y="98.7">ETH INT</text>
<text x="197" y="96.1">ETH RST</text>
<text x="197" y="103.7">ETH CLOCK</text>
<text x="209" y="103.7">25MHz</text>
</g>
<g font-size="1.4" fill="#006464">
<text x="97" y="77.6">R209</text>
<text x="97" y="83.9">R210</text>
<text x="235.1" y="106.1">187R</text>
</g>
<g font-size="1.1" fill="#840084">
<text x="115.7" y="28.6">10V</text>
<text x="51.8" y="51.3">16V</text>
<text x="61.9" y="51.3">16V</text>
<text x="72.1" y="51.3">16V</text>
<text x="82.3" y="51.3">16V</text>
<text x="92.4" y="51.3">16V</text>
<text x="103.8" y="51.3">16V</text>
<text x="35.6" y="72.7">16V</text>
<text x="64.7" y="74.3">10V</text>
<text x="77.2" y="74.2">16V</text>
<text x="87.3" y="74.2">16V</text>
<text x="71" y="95.9">16V</text>
</g>
<g font-size="1.1" fill="#006464">
<text x="98.1" y="81.9">27</text>
<text x="98.1" y="79.4">27</text>
</g>
</svg>
